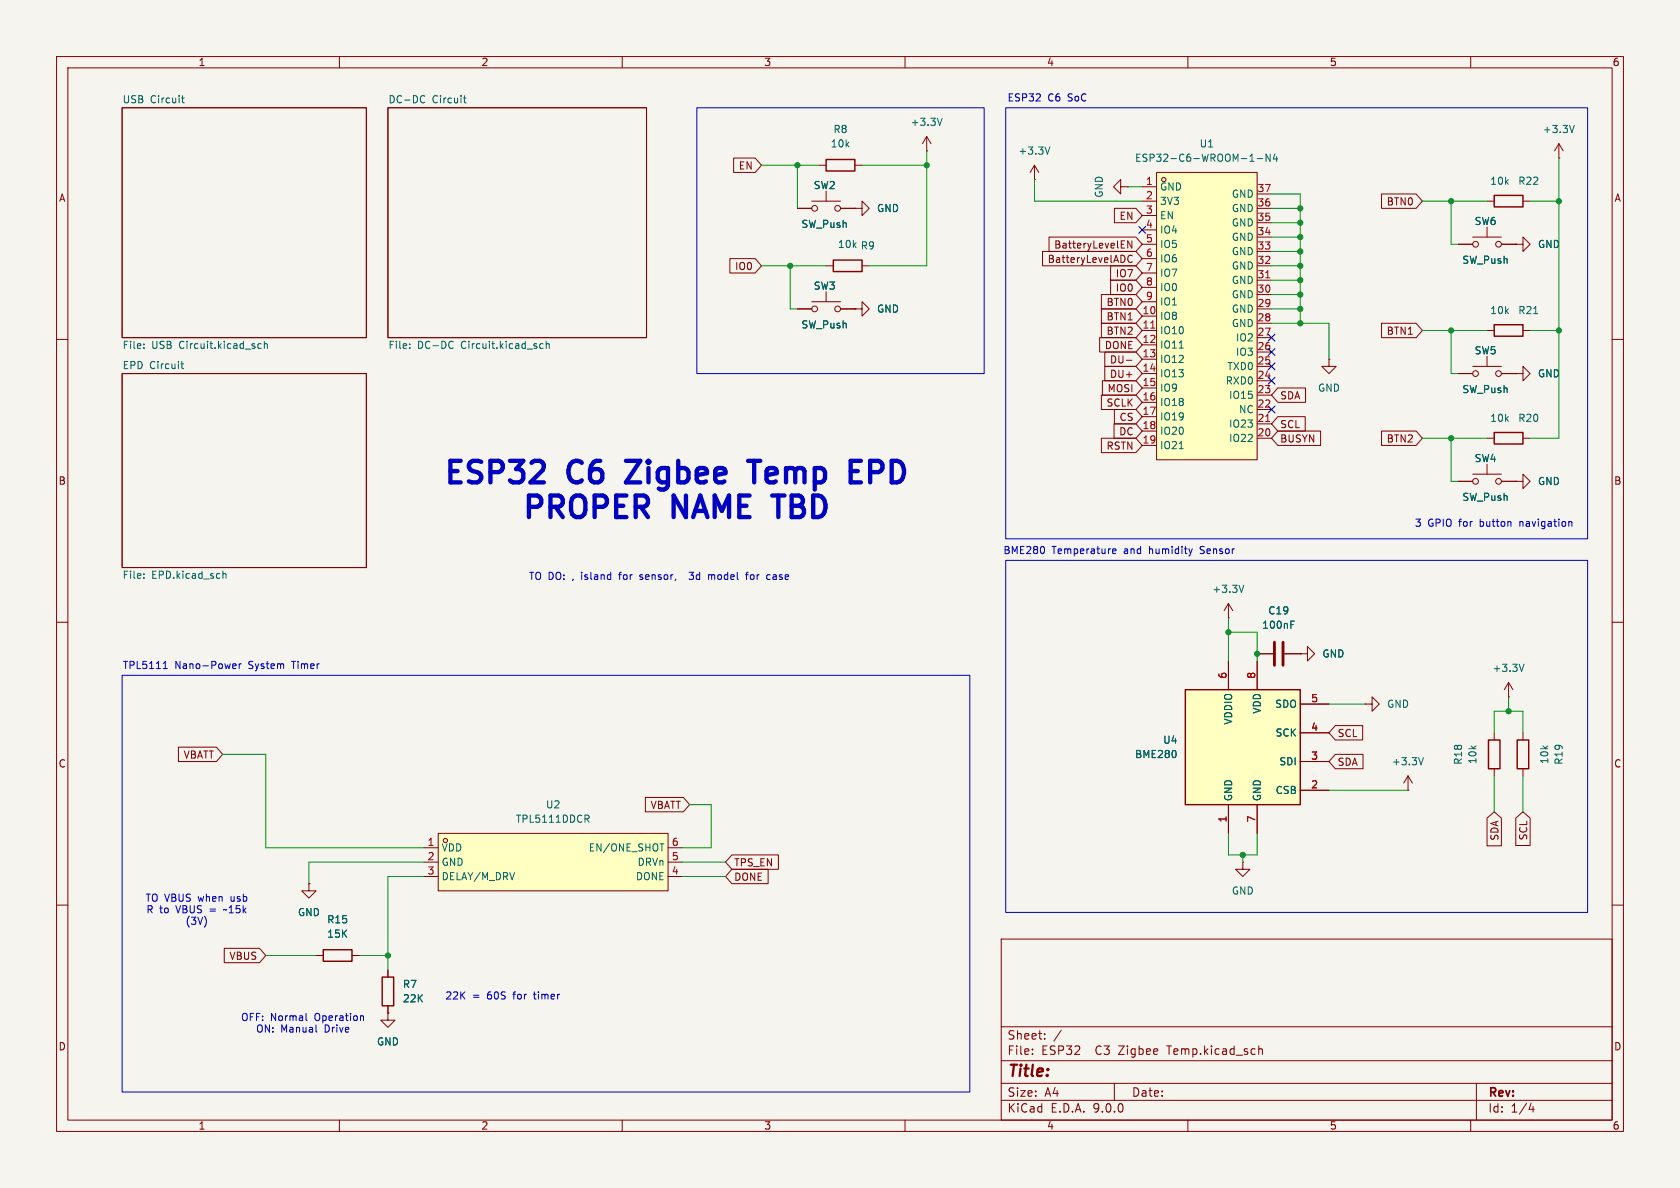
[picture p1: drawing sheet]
<svg xmlns="http://www.w3.org/2000/svg" width="297mm" height="210mm" viewBox="0 0 297 210" stroke-linecap="round" stroke-linejoin="round" font-family="sans-serif">
<path d="M0 0h297v210h-297z" fill="#f5f4ef" stroke="#f5f4ef" stroke-width=".18"/>
<g fill="none" stroke="#840000" stroke-width=".18">
<path d="M10 10h277v190h-277zM12 12h273v186h-273zM21.6 19.1h43.2v40.6h-43.2zM60 10v2M68.6 19.1h45.7v40.6h-45.7zM110 10v2M160 10v2M210 10v2M260 10v2M144.8 29.2h1.2M151.1 36.8h1.3v-1.2l1.3 1.2-1.3 1.3v-1.3M151.1 36.8h.1"/>
<path d="M151.1 29.2h1.3M163.8 26.7h.1M163.8 24.1l-.7 1.3M163.8 24.1l.8 1.3M163.8 24.1v2.6M182.9 31.8h.1M182.9 29.2l-.8 1.3M182.9 29.2l.7 1.3M182.9 29.2v2.6M141 54.6h2.5M143.5 53.3h5.1M146 47h1.3"/>
<path d="M146 51.6v1.7M148.6 54.6h2.5M152.4 47h1.3M257.8 43.2h2.5M260.3 41.9h5.1M262.9 40.1v1.8M262.9 58.4h1.3M265.4 43.2h2.6M269.2 58.4h1.3M10 60h2M21.6 66h43.2v34.3h-43.2zM285 60h2"/>
<path d="M10 110h2M222.2 115.6h2.8M227.1 115.6h2.8M285 110h2M10 160h2M68.6 171.5v1.2M68.6 177.8v1.3M177 166h108v32h-108zM285 160h2M60 198v2M110 198v2M160 198v2"/>
<path d="M177 194.5h108M177 191.5h108M177 187.5h108M177 181.5h108M182.5 186.3v.1M182.5 185.5v.1M184.7 183.6v.1M184.7 182.8v.1M187.6 182.1l-1.3 2M197 191.5v3M210 198v2M222.5 185.5l.2-.1 .4 .1 .1 .9"/>
<path d="M260 198v2M261 191.5v6.5M270.7 195l-.4 1.1h.9M271 195.6v1"/>
<circle cx="144" cy="54.6" r=".51"/>
<circle cx="148.1" cy="54.6" r=".51"/>
<circle cx="260.9" cy="43.2" r=".51"/>
<circle cx="264.9" cy="43.2" r=".51"/>
</g>
<g fill="none" stroke="#006464" stroke-width=".18">
<path d="M32.1 17.3h.5M32.3 16.9v1.1l.3 .2M74.7 16.9l.4 .1M75.1 18.1l-.4 .1M81.9 17.3h.5M82.1 16.9v1.1l.3 .2M166.6 20.9l-.5 1.3M185.6 26l-.4 1.2M271.1 55.4h.8M25.4 61.5v.1M25.4 60.8v.1M32 64.3h.5"/>
<path d="M32.2 63.9v1.1l.3 .2M45.6 61.5l.2 .1 .4-.1M46.2 60.8h-.4l-.2 .1M46.7 60.9l.2-.1h.3l.1 .8M46.7 60.3v1.3M72.4 61.5v.1M72.4 60.8v.1M79.9 60.3l.2 .1M80.1 61.5l-.2 .1M95.5 61.5l.2 .1 .3-.1M96 60.8h-.3l-.2 .1M96.6 60.9l.1-.1h.3l.1 .8"/>
<path d="M96.6 60.3v1.3M25.4 101.5v.1M25.4 102.1v.1M39.4 101v1.2M39.4 101.5l.2-.1 .3 .1 .1 .7M228.2 110.4h.4M228.2 109.8h.6"/>
</g>
<path d="M146 28.2h5.1v2h-5.1zM147.3 46h5.1v2h-5.1zM264.2 57.4h5v2h-5zM67.6 172.7h2v5.1h-2z" fill="none" stroke="#840000" stroke-width=".25"/>
<path d="M225.3 113.5v4.1M226.8 113.5v4.1" fill="none" stroke="#840000" stroke-width=".51"/>
<path d="M204.5 30.5h17.7v50.8h-17.7z" fill="#ffffc2"/>
<g fill="none" stroke="#840000" stroke-width=".18">
<path d="M198.1 33v-1.2l-1.3 1.2 1.3 1.3v-1.3h1.3M199.4 33h.1M201.9 33h2.6M201.9 35.6h2.6M201.9 38.1h2.6M204.5 30.5h17.7v50.8h-17.7zM222.2 34.3h2.6M222.2 36.8h2.6M222.2 39.4h2.6M201.9 40.6h2.6M201.9 43.2h2.6M201.9 45.7h2.6"/>
<path d="M201.9 48.3h2.6M201.9 50.8h2.6M201.9 53.3h2.6M201.9 55.9h2.6M201.9 58.4h2.6M222.2 41.9h2.6M222.2 44.5h2.6M222.2 47h2.6M222.2 49.5h2.6M222.2 52.1h2.6M222.2 54.6h2.6M222.2 57.2h2.6"/>
<path d="M222.2 59.7h2.6M201.9 61h2.6M201.9 63.5h2.6M201.9 66h2.6M201.9 68.6h2.6M201.9 71.1h2.6M201.9 73.7h2.6M201.9 76.2h2.6M201.9 78.7h2.6M222.2 62.2h2.6M222.2 64.8h2.6M222.2 67.3h2.6"/>
<path d="M222.2 69.9h2.6M222.2 72.4h2.6M222.2 74.9h2.6M222.2 77.5h2.6M257.8 66h2.5M260.3 64.8h5.1M262.9 77.5h1.3M262.9 63v1.8M265.4 66h2.6M268 66h1.2v-1.2l1.3 1.2-1.3 1.3v-1.3M268 66h.1M269.2 77.5h1.3"/>
<path d="M257.8 85.1h2.5M260.3 83.8h5.1M262.9 82v1.8M265.4 85.1h2.6M268 85.1h1.2v-1.3l1.3 1.3-1.3 1.3v-1.3M268 85.1h.1M241.3 124.5h1.3v-1.3l1.2 1.3-1.2 1.2v-1.2M241.3 124.5h.1M264.2 129.5v1.3M264.2 135.9v1.3"/>
<circle cx="205.7" cy="31.8" r=".38"/>
<circle cx="260.9" cy="66" r=".51"/>
<circle cx="264.9" cy="66" r=".51"/>
<circle cx="260.9" cy="85.1" r=".51"/>
<circle cx="264.9" cy="85.1" r=".51"/>
</g>
<path d="M203.4 58h.8M223.8 49.1h.7M223.8 74.5h.7" fill="none" stroke="#a90000" stroke-width=".18"/>
<path d="M221 28.5h.7M222.2 28h1M224.5 27.2v1.3l-.7-1.3v1.3M225.4 27.2l-.3 .9h.8M225.7 27.7v.8M208.5 61.5h.7M208.5 79.3h.7" fill="none" stroke="#006464" stroke-width=".18"/>
<path d="M264.2 76.5h5v2h-5zM263.1 130.8h2.1v5.1h-2.1z" fill="none" stroke="#840000" stroke-width=".25"/>
<path d="M77.5 147.3h40.6v10.2h-40.6z" fill="#ffffc2"/>
<g fill="none" stroke="#840000" stroke-width=".18">
<path d="M262.9 35.6h1.3M269.2 35.6h1.3M275.6 27.9h.1M275.6 25.4l-.8 1.3M275.6 25.4l.8 1.3M275.6 25.4v2.5M268 43.2h1.2v-1.3l1.3 1.3-1.3 1.3v-1.3M268 43.2h.1M234.9 63.5v1.3h1.3l-1.3 1.2-1.2-1.2h1.2M234.9 63.5h.1M248.9 139.7h.1M248.9 137.2l-.7 1.2"/>
<path d="M248.9 137.2l.8 1.2M248.9 137.2v2.5M266.7 123.2h.1M266.7 120.7l-.8 1.2M266.7 120.7l.8 1.2M266.7 120.7v2.5M269.2 129.5v1.3M269.2 135.9v1.3M54.6 156.2v1.3h1.3l-1.3 1.3-1.3-1.3h1.3M54.6 156.2h.1M74.9 149.9h2.6M74.9 152.4h2.6"/>
<path d="M74.9 154.9h2.6M77.5 147.3h40.6v10.2h-40.6zM118.1 149.9h2.5M118.1 152.4h2.5M118.1 154.9h2.5M219.7 152.4v1.3h1.3l-1.3 1.2-1.3-1.2h1.3M219.7 152.4h.1M55.9 168.9h1.2M62.2 168.9h1.3M68.6 179.1v1.2h1.2l-1.2 1.3-1.3-1.3h1.3M68.6 179.1h.1"/>
<circle cx="78.7" cy="148.6" r=".38"/>
</g>
<path d="M278.3 22.2l-.4 1.2M269.4 117.4l-.4 1.3M251.6 133.9l-.4 1.3M103.7 144.8l.4 .6M103.9 144.1l.2 .2v.3l-.2 .2M116.7 149.2h.7" fill="none" stroke="#006464" stroke-width=".18"/>
<path d="M264.2 34.5h5v2.1h-5zM268.2 130.8h2.1v5.1h-2.1zM57.1 167.9h5.1v2h-5.1z" fill="none" stroke="#840000" stroke-width=".25"/>
<path d="M209.5 121.9h20.4v20.3h-20.4z" fill="#ffffc2"/>
<path d="M209.5 121.9h20.4v20.3h-20.4z" fill="none" stroke="#840000" stroke-width=".25"/>
<g fill="none" stroke="#840000" stroke-width=".18">
<path d="M129.7 27.9h3.8l1.1 1.3-1.1 1.3h-3.8zM141 36.8h2.5M143.5 35.6h5.1M146 33.8v1.8M148.6 36.8h2.5M151.1 36.8h.1M197 36.8h3.8l1.1 1.3-1.1 1.3h-3.8zM244.2 34.3h6.1l1.2 1.3-1.2 1.2h-6.1zM129 45.7h4.5l1.1 1.3-1.1 1.3h-4.5zM141 54.6h2.5M148.6 54.6h2.5M151.1 54.6h1.3v-1.3l1.3 1.3-1.3 1.3v-1.3"/>
<path d="M151.1 54.6h.1M184.3 44.4h16.5l1.1 1.3-1.1 1.3h-16.5zM185.5 41.9h15.3l1.1 1.3-1.1 1.3h-15.3zM194.4 59.7h6.4l1.1 1.3-1.1 1.2h-6.4zM194.7 52.1h6.1l1.1 1.2-1.1 1.3h-6.1zM194.7 57.1h6.1l1.1 1.3-1.1 1.3h-6.1zM194.7 54.6h6.1l1.1 1.3-1.1 1.3h-6.1zM196.3 47h4.5l1.1 1.3-1.1 1.2h-4.5zM196.3 49.5h4.5l1.1 1.3-1.1 1.3h-4.5zM200.1 42.6v1.3l-.7-1.3v1.3M200.2 45.2a.6 .6 0 0 0-.9 .5 .6 .6 0 0 0 .6 .7l.3-.1M244.2 57.1h6.1l1.2 1.3-1.2 1.3h-6.1z"/>
<path d="M257.8 43.2h2.5M265.4 43.2h2.6M268 43.2h.1M194.7 69.8h6.1l1.1 1.3-1.1 1.3h-6.1zM194.7 77.5h6.1l1.1 1.2-1.1 1.3h-6.1zM194.9 67.3h5.9l1.1 1.3-1.1 1.3h-5.9zM195.3 64.8h5.5l1.1 1.2-1.1 1.3h-5.5zM195.3 62.2h5.5l1.1 1.3-1.1 1.3h-5.5zM196.9 74.9h3.9l1.1 1.3-1.1 1.3h-3.9zM197 72.4h3.8l1.1 1.3-1.1 1.2h-3.8zM199.1 63.7h1M225.9 76.2h7.6v2.5h-7.6l-1.1-1.2z"/>
<path d="M225.9 68.6h4.9v2.5h-4.9l-1.1-1.2zM225.9 73.7h4.8v2.5h-4.8l-1.1-1.3zM244.2 76.2h6.1l1.2 1.3-1.2 1.2h-6.1zM257.8 66h2.5M265.4 66h2.6M268 66h.1M257.8 85.1h2.5M265.4 85.1h2.6M268 85.1h.1M217.2 109.2h.1M217.2 106.7v2.5M217.2 116.8v5.1"/>
<path d="M217.2 106.7l-.8 1.3M217.2 106.7l.7 1.3M222.2 116.8v5.1M222.2 115.6h2.8M227.1 115.6h2.8M229.9 115.6h1.2v-1.3l1.3 1.3-1.3 1.2v-1.2M229.9 115.6h.1M31.5 132.1h6.8l1.1 1.3-1.1 1.2h-6.8zM229.9 124.5h5M229.9 129.5h5M229.9 134.6h5M229.9 139.7h5"/>
<path d="M236.1 128.3h4.8v2.5h-4.8l-1.2-1.3zM236.1 133.3h4.9v2.6h-4.9l-1.2-1.3zM54.6 156.2h.1M114.1 141h6.7l1.1 1.2-1.1 1.3h-6.7zM129.4 153.7h6.4v2.5h-6.4l-1.1-1.3zM129.4 151.1h8.2v2.6h-8.2l-1.1-1.3zM217.2 142.2v5.1M222.2 142.2v5.1M262.9 144.6l1.3-1.1 1.2 1.1v4.9h-2.5zM268 144.6l1.2-1.1 1.3 1.1v4.9h-2.5zM39.6 167.6h6.3l1.1 1.3-1.1 1.3h-6.3zM55.9 168.9h1.2"/>
<path d="M62.2 168.9h1.3M68.6 179.1h.1M68.6 171.5v1.2M68.6 177.8v1.3"/>
<circle cx="144" cy="36.8" r=".51"/>
<circle cx="148.1" cy="36.8" r=".51"/>
</g>
<path d="M219.9 103.4l-.4 1.3M228.2 110.4h.4M228.2 109.8h.6M207.9 132.9v.8" fill="none" stroke="#006464" stroke-width=".18"/>
<g fill="none" stroke="#009600" stroke-width=".18">
<path d="M134.6 29.2h10.2M141 29.2v7.6M152.4 29.2h11.4M163.8 26.7v20.3h-10.1M182.9 31.8v3.8h19M199.4 33h2.5M224.8 34.3h5.1v22.9M224.8 39.4h5.1M224.8 36.8h5.1M251.5 35.6h11.4M256.5 35.6v7.6h1.3M270.5 35.6h5.1"/>
<path d="M275.6 27.9v49.6h-5.1M134.6 47h11.4M139.7 47v7.6h1.3M224.8 57.2h10.1v6.3M224.8 41.9h5.1M224.8 49.5h5.1M224.8 44.5h5.1M224.8 47h5.1M224.8 54.6h5.1M224.8 52.1h5.1M251.5 58.4h11.4M256.5 58.4v7.6h1.3"/>
<path d="M270.5 58.4h5.1M251.5 77.5h11.4M256.5 77.5v7.6h1.3M217.2 111.8h5v5M217.2 109.2v7.6M39.4 133.4h7.6v16.5h27.9M234.9 139.7h14M234.9 124.5h6.4M264.2 129.5v-3.8h5v3.8M264.2 137.2v6.3M266.7 123.2v2.5M269.2 137.2v6.3"/>
<path d="M74.9 154.9h-6.3v16.6M74.9 152.4h-20.3v3.8M120.6 154.9h7.7M120.6 152.4h7.7M121.9 142.2h3.8v7.7h-5.1M217.2 147.3v3.8h5v-3.8M219.7 151.1v1.3M47 168.9h8.9M63.5 168.9h5.1"/>
</g>
<path d="M201.3 40l1.2 1.2M202.5 40l-1.2 1.2M224.2 59.1l1.2 1.2M225.4 59.1l-1.2 1.2M224.2 61.6l1.2 1.2M224.2 66.7l1.2 1.2M224.2 64.2l1.2 1.2M224.2 71.8l1.2 1.2M225.4 61.6l-1.2 1.2M225.4 66.7l-1.2 1.2M225.4 64.2l-1.2 1.2M225.4 71.8l-1.2 1.2" fill="none" stroke="#000084" stroke-width=".18"/>
<g fill="none" stroke="#0000c2" stroke-width=".18">
<path d="M123.2 19.1h50.8v46.9h-50.8zM177.8 19.1h102.9v76.2h-102.9zM177.8 99.1h102.9v62.2h-102.9zM184.6 96.8v.8M196.7 97.4l.6-.1-.1-.2-.3-.1-.2 .2v.6h.5M210.8 97l-.3 .9M277.5 92.2l.4 .2v.6M21.6 119.4h149.8v73.6h-149.8zM28.9 118.2h.7M29 117.2l.2-.3v1.3M41.3 117.3l.4 .1v.2l-.6 .2M41.7 118.1l-.4 .1"/>
<path d="M42.3 117.3v.9M42.6 117.3l-.3 .3M113.1 102.4h.1M113.3 101.6l-.2 .2 .2 .2M121.8 101.2h.8l-.4 .5h.3M121.8 102.3l.2 .1h.5M125.3 101.7l.3-.1 .2 .2M125.8 101.8v.6M126 101.6l-.2 .2M131.8 101.6h.5M132.3 101.2l-.3 .1v1.1M132.9 101.6l-.3 .2v.4l.3 .2"/>
<path d="M136 101.6l.1 .1M136.1 102.4h-.1M136.7 102v.4M39.7 160.8l-.2 .1M54.1 179.1v1.1l.2 .2M63.9 179.6l.4 .1v.7M55.9 182.3l.1 .2"/>
</g>
<path d="M93.8 85.3h2.3M96 81.8l.1 .4-.1 .9M110.7 81.5h2.5l-2.5 3.8h2.5M132.2 81.5h2.2M133.3 81.5v3.8M150.4 85.3h1.8M150.4 81.5h1.8M150.4 83.3h1.3" fill="none" stroke="#0000c2" stroke-width=".76"/>
<g fill="#009600" stroke="#009600" stroke-width=".18">
<circle cx="68.6" cy="168.9" r=".46"/>
<circle cx="256.5" cy="77.5" r=".46"/>
<circle cx="266.7" cy="125.7" r=".46"/>
<circle cx="256.5" cy="58.4" r=".46"/>
<circle cx="275.6" cy="58.4" r=".46"/>
<circle cx="229.9" cy="47" r=".46"/>
<circle cx="229.9" cy="44.5" r=".46"/>
<circle cx="229.9" cy="49.5" r=".46"/>
<circle cx="229.9" cy="52.1" r=".46"/>
<circle cx="229.9" cy="36.8" r=".46"/>
<circle cx="229.9" cy="41.9" r=".46"/>
<circle cx="229.9" cy="39.4" r=".46"/>
<circle cx="222.2" cy="115.6" r=".46"/>
<circle cx="217.2" cy="111.8" r=".46"/>
<circle cx="229.9" cy="54.6" r=".46"/>
<circle cx="163.8" cy="29.2" r=".46"/>
<circle cx="229.9" cy="57.2" r=".46"/>
<circle cx="139.7" cy="47" r=".46"/>
<circle cx="141" cy="29.2" r=".46"/>
<circle cx="275.6" cy="35.6" r=".46"/>
<circle cx="256.5" cy="35.6" r=".46"/>
<circle cx="219.7" cy="151.1" r=".46"/>
</g>
<g font-size="5.3" fill="#0000c2">
<text x="78" y="86.6">ESP32</text>
<text x="100.5" y="86.6">C6</text>
<text x="112.4" y="86.6">Zigbee</text>
<text x="135.7" y="86.6">Temp</text>
<text x="154.8" y="86.6">EPD</text>
<text x="91.8" y="92.7">PROPER</text>
<text x="118.9" y="92.7">NAME</text>
<text x="138.4" y="92.7">TBD</text>
</g>
<text font-size="2.8" fill="#840000" x="178" y="190.9">Title:</text>
<g font-size="2.1" fill="#840000">
<text x="178" y="184">Sheet:</text>
<text x="178" y="186.7">File:</text>
<text x="184.1" y="186.7">ESP32</text>
<text x="193.8" y="186.7">C3</text>
<text x="198.1" y="186.7">Zigbee</text>
<text x="206.8" y="186.7">Temp.kicad_sch</text>
<text x="178" y="196.9">KiCad</text>
<text x="178" y="194.1">Size:</text>
<text x="184.7" y="194.1">A4</text>
<text x="185.7" y="196.9">E.D.A.</text>
<text x="193.3" y="196.9">9.0.0</text>
<text x="200" y="194.1">Date:</text>
<text x="263" y="194.3">Rev:</text>
<text x="263" y="196.9">Id:</text>
<text x="267.1" y="196.9">1/4</text>
</g>
<g font-size="1.8" fill="#840000">
<text x="35" y="11.9">1</text>
<text x="85" y="11.9">2</text>
<text x="135" y="11.9">3</text>
<text x="185" y="11.9">4</text>
<text x="235" y="11.9">5</text>
<text x="285" y="11.9">6</text>
<text x="10.3" y="35.9">A</text>
<text x="130.5" y="30.2">EN</text>
<text x="285.3" y="35.9">A</text>
<text x="197.8" y="39.1">EN</text>
<text x="245.1" y="36.5">BTN0</text>
<text x="129.8" y="47.9">IO0</text>
<text x="185.1" y="46.7">BatteryLevelADC</text>
<text x="186.3" y="44.1">BatteryLevelEN</text>
<text x="197.2" y="49.2">IO7</text>
<text x="197.2" y="51.8">IO0</text>
<text x="195.5" y="54.3">BTN0</text>
<text x="195.5" y="59.4">BTN2</text>
<text x="195.5" y="56.8">BTN1</text>
<text x="245.1" y="59.4">BTN1</text>
<text x="195.2" y="61.9">DONE</text>
<text x="196.1" y="64.5">DU-</text>
<text x="195.7" y="69.5">MOSI</text>
<text x="196.1" y="67">DU+</text>
<text x="226.2" y="70.8">SDA</text>
<text x="195.5" y="72.1">SCLK</text>
<text x="197.8" y="77.2">DC</text>
<text x="197.8" y="74.6">CS</text>
<text x="226.2" y="75.9">SCL</text>
<text x="195.5" y="79.7">RSTN</text>
<text x="226.2" y="78.4">BUSYN</text>
<text x="245.1" y="78.4">BTN2</text>
<text x="10.3" y="85.9">B</text>
<text x="285.3" y="85.9">B</text>
<text x="236.4" y="130.5">SCL</text>
<text x="10.3" y="135.9">C</text>
<text x="32.4" y="134.3">VBATT</text>
<text x="236.4" y="135.6">SDA</text>
<text x="285.3" y="135.9">C</text>
<text x="114.9" y="143.2">VBATT</text>
<text x="265.1" y="148.7" transform="rotate(-90 265.1 148.7)">SDA</text>
<text x="270.2" y="148.6" transform="rotate(-90 270.2 148.6)">SCL</text>
<text x="129.7" y="155.9">DONE</text>
<text x="129.7" y="153.4">TPS_EN</text>
<text x="40.5" y="169.9">VBUS</text>
<text x="10.3" y="185.9">D</text>
<text x="285.3" y="185.9">D</text>
<text x="35" y="199.9">1</text>
<text x="85" y="199.9">2</text>
<text x="135" y="199.9">3</text>
<text x="185" y="199.9">4</text>
<text x="235" y="199.9">5</text>
<text x="285" y="199.9">6</text>
</g>
<g font-size="1.8" fill="#006464">
<text x="21.6" y="18.3">USB</text>
<text x="26.6" y="18.3">Circuit</text>
<text x="68.6" y="18.3">DC-DC</text>
<text x="76.4" y="18.3">Circuit</text>
<text x="147.2" y="23.7">R8</text>
<text x="160.9" y="22.5">+3.3V</text>
<text x="272.6" y="23.7">+3.3V</text>
<text x="146.8" y="26.3">10k</text>
<text x="179.9" y="27.5">+3.3V</text>
<text x="200.6" y="28.8">ESP32-C6-WROOM-1-N4</text>
<text x="212" y="26.3">U1</text>
<text x="143.8" y="33.6">SW2</text>
<text x="195.2" y="35.1" transform="rotate(-90 195.2 35.1)">GND</text>
<text x="205" y="33.9">GND</text>
<text x="217.7" y="35.2">GND</text>
<text x="263.4" y="32.9">10k</text>
<text x="268.3" y="32.9">R22</text>
<text x="141.6" y="40.5">SW_Push</text>
<text x="154.9" y="37.7">GND</text>
<text x="205" y="36.4">3V3</text>
<text x="205" y="39">EN</text>
<text x="205" y="41.5">IO4</text>
<text x="217.7" y="37.7">GND</text>
<text x="217.7" y="40.2">GND</text>
<text x="260.6" y="40">SW6</text>
<text x="148" y="44">10k R9</text>
<text x="205" y="44">IO5</text>
<text x="205" y="46.6">IO6</text>
<text x="217.7" y="42.8">GND</text>
<text x="217.7" y="45.3">GND</text>
<text x="217.7" y="47.9">GND</text>
<text x="258.4" y="46.8">SW_Push</text>
<text x="271.8" y="44">GND</text>
<text x="143.8" y="51.4">SW3</text>
<text x="205" y="49.1">IO7</text>
<text x="205" y="51.7">IO0</text>
<text x="217.7" y="50.4">GND</text>
<text x="217.7" y="52.9">GND</text>
<text x="141.6" y="58.3">SW_Push</text>
<text x="154.9" y="55.5">GND</text>
<text x="205" y="54.2">IO1</text>
<text x="205" y="56.7">IO8</text>
<text x="205" y="59.3">IO10</text>
<text x="217.7" y="55.5">GND</text>
<text x="217.7" y="58">GND</text>
<text x="263.4" y="55.7">10k</text>
<text x="268.3" y="55.7">R21</text>
<text x="21.6" y="62">File:</text>
<text x="21.6" y="65.3">EPD Circuit</text>
<text x="26.8" y="62">USB</text>
<text x="31.8" y="62">Circuit.kicad_sch</text>
<text x="68.6" y="62">File:</text>
<text x="73.8" y="62">DC-DC</text>
<text x="81.6" y="62">Circuit.kicad_sch</text>
<text x="205" y="61.8">IO11</text>
<text x="205" y="64.4">IO12</text>
<text x="216.9" y="65.6">TXD0</text>
<text x="218.4" y="60.6">IO2</text>
<text x="218.4" y="63.1">IO3</text>
<text x="260.6" y="62.8">SW5</text>
<text x="205" y="66.9">IO13</text>
<text x="205" y="69.4">IO9</text>
<text x="205" y="72">IO18</text>
<text x="216.6" y="68.2">RXD0</text>
<text x="217.2" y="70.7">IO15</text>
<text x="232.9" y="69.4">GND</text>
<text x="258.4" y="69.7">SW_Push</text>
<text x="271.8" y="66.9">GND</text>
<text x="205" y="74.5">IO19</text>
<text x="205" y="77.1">IO20</text>
<text x="217.2" y="75.8">IO23</text>
<text x="218.9" y="73.3">NC</text>
<text x="263.4" y="74.8">10k</text>
<text x="268.3" y="74.8">R20</text>
<text x="205" y="79.6">IO21</text>
<text x="217.2" y="78.3">IO22</text>
<text x="260.6" y="81.9">SW4</text>
<text x="258.4" y="88.7">SW_Push</text>
<text x="271.8" y="86">GND</text>
<text x="21.6" y="102.6">File:</text>
<text x="26.8" y="102.6">EPD.kicad_sch</text>
<text x="214.2" y="105">+3.3V</text>
<text x="223" y="111.4">100nF</text>
<text x="224.1" y="108.8">C19</text>
<text x="233.7" y="116.4">GND</text>
<text x="263.8" y="119">+3.3V</text>
<text x="225.3" y="125.3">SDO</text>
<text x="245.1" y="125.3">GND</text>
<text x="205.5" y="131.7">U4</text>
<text x="218" y="128.2" transform="rotate(-90 218 128.2)">VDDIO</text>
<text x="223.1" y="126.3" transform="rotate(-90 223.1 126.3)">VDD</text>
<text x="225.4" y="130.4">SCK</text>
<text x="200.6" y="134.2">BME280</text>
<text x="226.1" y="135.5">SDI</text>
<text x="246" y="135.5">+3.3V</text>
<text x="258.7" y="135.3" transform="rotate(-90 258.7 135.3)">R18</text>
<text x="261.2" y="135.2" transform="rotate(-90 261.2 135.2)">10k</text>
<text x="273.9" y="135.2" transform="rotate(-90 273.9 135.2)">10k</text>
<text x="276.5" y="135.3" transform="rotate(-90 276.5 135.3)">R19</text>
<text x="96.4" y="143.1">U2</text>
<text x="218" y="141.7" transform="rotate(-90 218 141.7)">GND</text>
<text x="223.1" y="141.7" transform="rotate(-90 223.1 141.7)">GND</text>
<text x="225.4" y="140.6">CSB</text>
<text x="91.1" y="145.6">TPL5111DDCR</text>
<text x="78" y="150.7">VDD</text>
<text x="78" y="153.3">GND</text>
<text x="78" y="155.8">DELAY/M_DRV</text>
<text x="104" y="150.7">EN/ONE_SHOT</text>
<text x="112.3" y="155.8">DONE</text>
<text x="112.6" y="153.3">DRVn</text>
<text x="217.7" y="158.3">GND</text>
<text x="52.6" y="162.2">GND</text>
<text x="57.7" y="163.4">R15</text>
<text x="57.7" y="166">15K</text>
<text x="71.1" y="174.9">R7</text>
<text x="71.1" y="177.4">22K</text>
<text x="66.5" y="185">GND</text>
</g>
<g font-size="1.8" fill="#0000c2">
<text x="178" y="18.1">ESP32</text>
<text x="185.2" y="18.1">C6</text>
<text x="188.9" y="18.1">SoC</text>
<text x="250" y="93.3">3</text>
<text x="252.4" y="93.3">GPIO for</text>
<text x="261.9" y="93.3">button</text>
<text x="269.1" y="93.3">navigation</text>
<text x="177.3" y="98.1">BME280</text>
<text x="186" y="98.1">Temperature</text>
<text x="198.8" y="98.1">and</text>
<text x="203.4" y="98.1">humidity</text>
<text x="212.6" y="98.1">Sensor</text>
<text x="93.4" y="102.7">TO DO: ,</text>
<text x="103" y="102.7">island</text>
<text x="109.9" y="102.7">for</text>
<text x="113.8" y="102.7">sensor,</text>
<text x="123" y="102.7">3d</text>
<text x="126.5" y="102.7">model</text>
<text x="133.4" y="102.7">for</text>
<text x="137.2" y="102.7">case</text>
<text x="21.6" y="118.5">TPL5111</text>
<text x="30.9" y="118.5">Nano-Power</text>
<text x="44" y="118.5">System</text>
<text x="51.9" y="118.5">Timer</text>
<text x="25.6" y="159.6">TO VBUS</text>
<text x="25.8" y="161.6">R to</text>
<text x="31.3" y="161.6">VBUS</text>
<text x="35.2" y="159.6">when</text>
<text x="37.3" y="161.6">=</text>
<text x="40.1" y="161.6">~15k</text>
<text x="41.1" y="159.6">usb</text>
<text x="32.7" y="163.7">(3V)</text>
<text x="78.6" y="176.9">22K</text>
<text x="83.5" y="176.9">=</text>
<text x="86.2" y="176.9">60S</text>
<text x="91" y="176.9">for</text>
<text x="94.9" y="176.9">timer</text>
<text x="42.5" y="180.7">OFF:</text>
<text x="45.2" y="182.7">ON:</text>
<text x="47.8" y="180.7">Normal</text>
<text x="49.6" y="182.7">Manual</text>
<text x="55.7" y="180.7">Operation</text>
<text x="57.5" y="182.7">Drive</text>
</g>
<g font-size="1.8" fill="#a90000">
<text x="202.5" y="32.8">1</text>
<text x="202.5" y="35.3">2</text>
<text x="222.2" y="34">37</text>
<text x="202.5" y="37.8">3</text>
<text x="202.5" y="40.4">4</text>
<text x="222.2" y="36.6">36</text>
<text x="222.2" y="39.1">35</text>
<text x="222.2" y="41.7">34</text>
<text x="202.5" y="42.9">5</text>
<text x="202.5" y="45.5">6</text>
<text x="222.2" y="44.2">33</text>
<text x="222.2" y="46.7">32</text>
<text x="202.5" y="48">7</text>
<text x="202.5" y="50.5">8</text>
<text x="202.5" y="53.1">9</text>
<text x="222.2" y="49.3">31</text>
<text x="222.2" y="51.8">30</text>
<text x="201.9" y="55.6">10</text>
<text x="201.9" y="58.2">11</text>
<text x="222.2" y="54.4">29</text>
<text x="222.2" y="56.9">28</text>
<text x="222.2" y="59.4">27</text>
<text x="201.9" y="60.7">12</text>
<text x="201.9" y="63.2">13</text>
<text x="201.9" y="65.8">14</text>
<text x="222.2" y="62">26</text>
<text x="222.2" y="64.5">25</text>
<text x="201.9" y="68.3">15</text>
<text x="201.9" y="70.9">16</text>
<text x="222.2" y="67.1">24</text>
<text x="222.2" y="69.6">23</text>
<text x="201.9" y="73.4">17</text>
<text x="201.9" y="75.9">18</text>
<text x="222.2" y="72.1">22</text>
<text x="222.2" y="74.7">21</text>
<text x="222.2" y="77.2">20</text>
<text x="201.9" y="78.5">19</text>
<text x="216.9" y="120.1" transform="rotate(-90 216.9 120.1)">6</text>
<text x="222" y="120.1" transform="rotate(-90 222 120.1)">8</text>
<text x="231.7" y="124.2">5</text>
<text x="231.7" y="129.3">4</text>
<text x="231.7" y="134.4">3</text>
<text x="231.7" y="139.4">2</text>
<text x="75.5" y="149.6">1</text>
<text x="118.7" y="149.6">6</text>
<text x="216.9" y="145.5" transform="rotate(-90 216.9 145.5)">1</text>
<text x="222" y="145.5" transform="rotate(-90 222 145.5)">7</text>
<text x="75.5" y="152.1">2</text>
<text x="75.5" y="154.7">3</text>
<text x="118.7" y="152.1">5</text>
<text x="118.7" y="154.7">4</text>
</g>
</svg>
